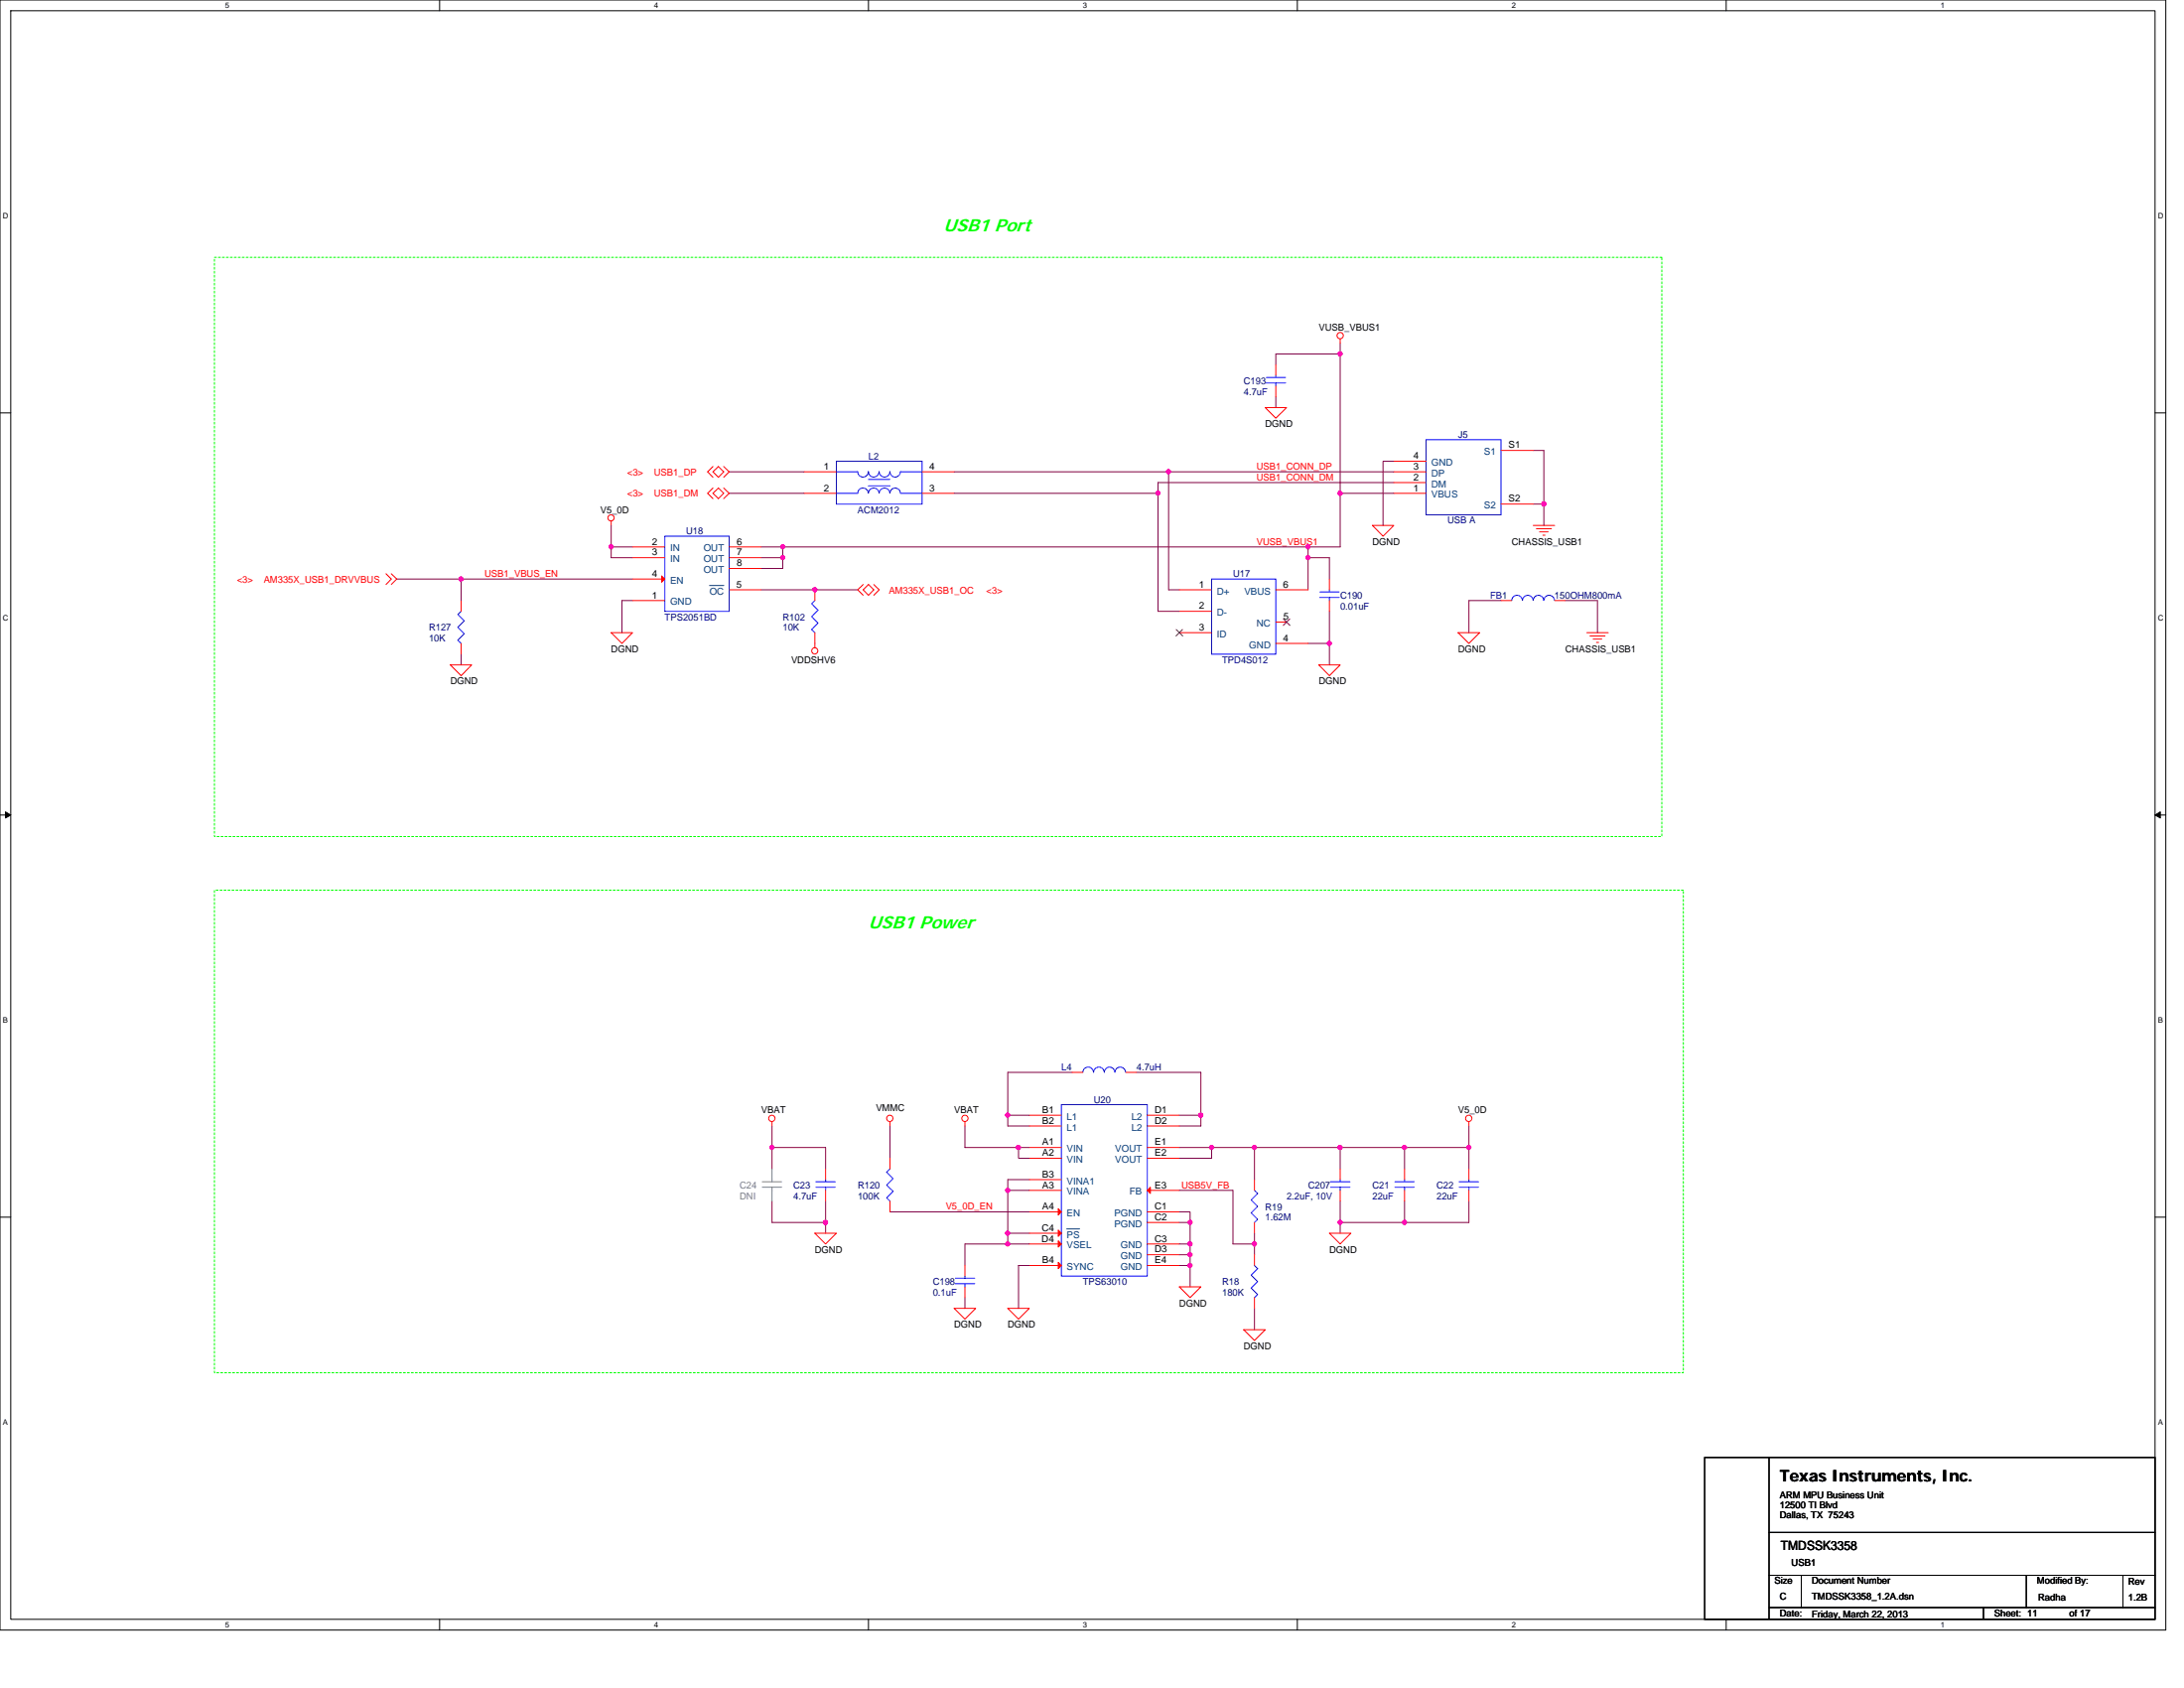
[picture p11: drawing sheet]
<svg xmlns="http://www.w3.org/2000/svg" width="279mm" height="216mm" viewBox="0 0 279 216" stroke-linecap="round" stroke-linejoin="round" font-family="sans-serif">
<path d="M0 0h277.1v208.5h-277.1zM1.4 1.4h274.3v205.7h-274.3z" fill="none" stroke="#000" stroke-width=".13"/>
<g fill="#fff">
<path d="M28.8 .1h.6v1.1h-.6z"/>
<path d="M28.8 207.3h.6v1.1h-.6z"/>
</g>
<path d="M56.2 0v1.4M56.2 207.1v1.4" fill="none" stroke="#000" stroke-width=".13"/>
<g fill="#fff">
<path d="M83.7 .1h.5v1.1h-.5z"/>
<path d="M83.7 207.3h.5v1.1h-.5z"/>
</g>
<path d="M111.1 0v1.4M111.1 207.1v1.4" fill="none" stroke="#000" stroke-width=".13"/>
<g fill="#fff">
<path d="M138.5 .1h.6v1.1h-.6z"/>
<path d="M138.5 207.3h.6v1.1h-.6z"/>
</g>
<path d="M166 0v1.4M166 207.1v1.4" fill="none" stroke="#000" stroke-width=".13"/>
<g fill="#fff">
<path d="M193.4 .1h.6v1.1h-.6z"/>
<path d="M193.4 207.3h.6v1.1h-.6z"/>
</g>
<path d="M220.8 0v1.4M220.8 207.1v1.4" fill="none" stroke="#000" stroke-width=".13"/>
<g fill="#fff">
<path d="M248.3 .1h.5v1.1h-.5z"/>
<path d="M248.3 207.3h.5v1.1h-.5z"/>
<path d="M.4 27.1h.7v1.1h-.7z"/>
<path d="M276.1 27.1h.7v1.1h-.7z"/>
<path d="M.4 78.5h.7v1.1h-.7z"/>
<path d="M276.1 78.5h.7v1.1h-.7z"/>
</g>
<path d="M0 52.8h1.4M275.7 52.8h1.4" fill="none" stroke="#000" stroke-width=".13"/>
<g fill="#fff">
<path d="M.4 130h.6v1.1h-.6z"/>
<path d="M276.1 130h.6v1.1h-.6z"/>
</g>
<path d="M0 104.2h1.4M275.7 104.2h1.4" fill="none" stroke="#000" stroke-width=".13"/>
<path d="M.7 103.8l.7 .4-.7 .4zM275.7 104.2l.7-.4v.8z" fill="#000" stroke="#000" stroke-width=".13"/>
<g fill="#fff">
<path d="M.4 181.4h.6v1.1h-.6z"/>
<path d="M276.1 181.4h.6v1.1h-.6z"/>
</g>
<path d="M0 155.7h1.4M275.7 155.7h1.4M218.1 186.4h57.6v20.7h-57.6zM226.3 186.4v20.6M226.3 196h49.4M226.3 201.5h49.4M226.3 205.6h49.4M230.4 201.5v4.1M253.7 205.6v1.4M259.2 201.5v4.1M271.6 201.5v4.1" fill="none" stroke="#000" stroke-width=".13"/>
<path d="M27.4 32.9h185.2v74.1h-185.2zM27.4 113.9h187.9v61.7h-187.9z" fill="none" stroke="#0f0" stroke-width=".13" stroke-dasharray=".3 .3"/>
<g fill="none" stroke="#800040" stroke-width=".13">
<path d="M163.2 50.8v1.3M171.4 43.9v1.4M171.4 45.3h-8.2v1.3M171.4 45.3v17.8M178.3 59h-1.4v8.2M196.2 57.6h1.3v6.9M50.8 74.1h8.2M59 74.1v2.7M59 74.1h21.9M78.2 67.2v2.8M78.2 70h2.7M78.2 70v1.3h2.7"/>
<path d="M80.9 76.8h-1.3v4.1M93.3 60.3h9.6M93.3 63.1h9.6M97.4 71.3h2.7M97.4 70h2.7M97.4 75.4h12.3M100.1 70h67.2M100.1 71.3v1.4h-2.7M100.1 70v1.3M122.1 60.3h27.4M122.1 63.1h26M148.1 63.1v15.1h2.8"/>
<path d="M149.5 60.3h28.8M149.5 60.3v15.1h1.4M167.3 71.3h2.8v2.8M167.3 71.3v4.1M167.3 70v1.3M170.1 78.2v4.1M171.4 63.1v6.9h-4.1M171.5 63.1h6.8M178.3 61.7h-30.2v1.4M192 76.8h-4.1v4.1M196.2 64.5h1.3M197.5 64.5v2.7"/>
<path d="M200.3 76.8h4.1v4.1M59 83.7v1.3M167.3 82.3h2.8M170.1 82.3v2.7M137.2 137.2h-8.3v5.4M145.4 137.2h8.2v5.4M98.8 153.6v2.8h6.8M98.8 146.8v2.7M98.8 144v2.8M98.8 146.8h6.8v2.7M105.6 153.6v2.8M105.6 156.4v1.3"/>
<path d="M113.9 144v4.1M113.9 155h17.8M123.4 144v2.8h6.9M128.9 142.6v1.4h2.8M128.9 159.1h-5.5v2.8M128.9 142.6h2.8M128.9 157.7v1.4h2.8M128.9 152.3v5.4h2.8M130.3 146.8h1.4M130.3 146.8v1.3h1.4M131.7 150.9h-2.8v1.4h2.8M150.9 155h1.4v1.4"/>
<path d="M150.9 156.4h1.4v2.7M150.9 152.3h6.8v6.8h2.8M150.9 146.8h4.1v1.3h-4.1M150.9 142.6h2.7M150.9 159.1h1.4M152.3 159.1v1.4M153.6 142.6v1.4h-2.7M155 146.8h5.5M160.5 146.8v4.1M160.5 159.1v1.4M160.5 146.8h10.9v2.7M160.5 157.7v1.4"/>
<path d="M171.4 146.8h8.3M171.4 156.4h8.3M171.4 153.6v2.8M171.4 156.4v1.3M179.7 146.8v2.7M179.7 153.6v2.8M179.7 146.8h8.2M187.9 144v2.8M187.9 153.6v2.8h-8.2M187.9 146.8v2.7M123.4 166v1.3M131.7 161.9h-1.4v5.4"/>
<path d="M150.9 161.9h1.4M150.9 160.5h1.4M152.3 161.9v2.7M152.3 160.5v1.4M160.5 167.3v2.8"/>
</g>
<g fill="#f0f" stroke="#f0f" stroke-width=".13">
<circle cx="171.4" cy="45.3" r=".27"/>
<circle cx="59" cy="74" r=".27"/>
<circle cx="149.5" cy="60.3" r=".27"/>
<circle cx="170.1" cy="82.3" r=".27"/>
<circle cx="148.1" cy="63.1" r=".27"/>
<circle cx="167.3" cy="71.3" r=".27"/>
<circle cx="167.3" cy="69.9" r=".27"/>
<circle cx="100.1" cy="69.9" r=".27"/>
<circle cx="171.4" cy="63.1" r=".27"/>
<circle cx="100.1" cy="71.3" r=".27"/>
<circle cx="78.2" cy="69.9" r=".27"/>
<circle cx="197.5" cy="64.5" r=".27"/>
<circle cx="152.2" cy="159.1" r=".27"/>
<circle cx="130.3" cy="146.8" r=".27"/>
<circle cx="171.4" cy="146.8" r=".27"/>
<circle cx="152.2" cy="160.5" r=".27"/>
<circle cx="160.5" cy="146.8" r=".27"/>
<circle cx="155" cy="146.8" r=".27"/>
<circle cx="187.9" cy="146.8" r=".27"/>
<circle cx="152.2" cy="156.3" r=".27"/>
<circle cx="128.9" cy="142.6" r=".27"/>
<circle cx="153.6" cy="142.6" r=".27"/>
<circle cx="128.9" cy="159.1" r=".27"/>
<circle cx="128.9" cy="157.7" r=".27"/>
<circle cx="128.9" cy="152.2" r=".27"/>
<circle cx="160.5" cy="159.1" r=".27"/>
<circle cx="171.4" cy="156.3" r=".27"/>
<circle cx="98.7" cy="146.8" r=".27"/>
<circle cx="105.6" cy="156.3" r=".27"/>
<circle cx="179.7" cy="156.3" r=".27"/>
<circle cx="152.2" cy="161.8" r=".27"/>
<circle cx="179.7" cy="146.8" r=".27"/>
<circle cx="104.2" cy="75.4" r=".27"/>
</g>
<g fill="none" stroke="#f00" stroke-width=".13">
<path d="M91.2 59.7l-.7 .6 .7 .7M92.6 59.7l.7 .6-.7 .7M161.9 52.1h2.7l-1.4 1.4zM163.2 46.6v1.4M163.2 49.4v1.4M171.4 43.3v.6M178.3 59h4.1M192 57.6h4.2M49.4 73.4l.7 .7-.7 .7M50.1 73.4l.7 .7-.7 .7M59 76.8v1.4M78.2 66.7v.5"/>
<path d="M80.9 70h4.1M80.9 71.3h4.1M80.9 76.8h4.1M80.9 74.1h4.1M91.2 62.4l-.7 .7 .7 .7M91.2 63.1l.7-.7 .7 .7-.7 .7zM91.2 60.3l.7-.6 .7 .6-.7 .7zM92.6 62.4l.7 .7-.7 .7M93.3 70h4.1M93.3 71.3h4.1M93.3 72.7h4.1M93.3 75.4h4.1"/>
<path d="M102.9 60.3h4.1M102.9 63.1h4.1M104.2 75.4v1.4M110.4 74.8l-.7 .6 .7 .7M111.1 74.8l.7 .6-.7 .7-.7-.7zM111.8 74.8l.7 .6-.7 .7M118 63.1h4.1M118 60.3h4.1M150.9 75.4h4.1M150.9 78.2h4.1M163.2 75.4h4.1M163.2 79.6h1.4"/>
<path d="M170.1 74.1v1.3M170.1 76.8v1.4M175.6 67.2h2.7l-1.4 1.4zM178.3 63.1h4.1M178.3 61.7h4.1M178.3 60.3h4.1M192 76.8h1.4M192 64.5h4.2M196.2 67.2h2.7M196.6 67.6h1.9M197 68h1.1M197.4 68.5h.3"/>
<path d="M198.9 76.8h1.4M57.6 85h2.7l-1.3 1.4zM59 82.3v1.4M78.2 80.9h2.7l-1.3 1.4zM104.2 80.9v1.9M150.9 80.9h4.1M163.2 82.3h4.1M168.7 85h2.8l-1.4 1.4zM186.5 80.9h2.8l-1.4 1.4zM203 80.9h2.7M203.4 81.3h1.9M203.8 81.7h1.1"/>
<path d="M204.2 82.2h.3M137.2 137.2h1.3M144 137.2h1.4M98.8 143.5v.5M104.2 157.7h2.8l-1.4 1.4zM105.6 149.5v1.4M105.6 152.3v1.3M113.9 143.5v.5M113.9 148.1v1.4M113.9 153.6v1.4M123.4 143.5v.5M131.7 155h4.1"/>
<path d="M131.7 142.6h4.1M131.7 159.1h4.1M131.7 157.7h4.1M131.7 144h4.1M131.7 146.8h4.1M131.7 148.1h4.1M131.7 152.3h4.1M131.7 150.9h4.1M146.8 146.8h4.1M146.8 152.3h4.1M146.8 142.6h4.1M146.8 159.1h4.1"/>
<path d="M146.8 156.4h4.1M146.8 155h4.1M146.8 144h4.1M146.8 148.1h4.1M160.5 150.9v1.4M160.5 156.4v1.3M170.1 157.7h2.7l-1.3 1.4zM171.4 149.5v1.4M171.4 152.3v1.3M179.7 149.5v1.4M179.7 152.3v1.3M187.9 143.5v.5"/>
<path d="M187.9 149.5v1.4M187.9 152.3v1.3M122.1 167.3h2.7l-1.4 1.4zM123.4 161.9v1.3M123.4 164.6v1.4M128.9 167.3h2.8l-1.4 1.4zM131.7 161.9h4.1M146.8 160.5h4.1M146.8 161.9h4.1M150.9 164.6h2.7l-1.3 1.4zM159.1 170.1h2.8l-1.4 1.4zM160.5 160.5v1.4"/>
<path d="M160.5 166v1.3"/>
<circle cx="171.4" cy="42.9" r=".4"/>
<circle cx="78.2" cy="66.2" r=".4"/>
<circle cx="104.2" cy="83.2" r=".4"/>
<circle cx="98.7" cy="143" r=".4"/>
<circle cx="113.8" cy="143" r=".4"/>
<circle cx="123.4" cy="143" r=".4"/>
<circle cx="187.9" cy="143" r=".4"/>
</g>
<g fill="none" stroke="#00f" stroke-width=".13">
<path d="M107 59h11v5.5h-11zM162 49h2.5M162 48.3h2.5M163.2 48v.3M163.2 49v.4M182.4 56.2h9.6v9.6h-9.6zM59 78.2l-.4 .4 .8 .8-.8 .8 .8 .9-.8 .8 .4 .4M85 68.6h8.3v9.6h-8.3zM104.2 76.8l-.4 .4 .8 .8-.8 .9 .8 .8-.8 .8 .4 .4M107 60.3h2.7M109.7 60.3a.69 .69 0 0 0 .7 .7 .69 .69 0 0 0 .7-.7 .68 .68 0 0 0 .7 .7 .68 .68 0 0 0 .7-.7M111.1 61.3h2.8"/>
<path d="M111.1 62.1h2.8M112.5 63.1a.69 .69 0 0 0-.7-.7 .69 .69 0 0 0-.7 .7 .68 .68 0 0 0-.7-.7 .68 .68 0 0 0-.7 .7h-2.7M112.5 60.3a.68 .68 0 0 0 .7 .7 .68 .68 0 0 0 .6-.7M112.5 63.1a.68 .68 0 0 1 .7-.7 .68 .68 0 0 1 .6 .7M113.9 60.3a.67 .67 0 0 0 .6 .7 .67 .67 0 0 0 .7-.7M113.9 63.1a.67 .67 0 0 1 .6-.7 .67 .67 0 0 1 .7 .7M115.2 60.3h2.8M115.2 63.1h2.8M155 74.1h8.2v9.6h-8.2zM168.8 76.4h2.5M168.8 75.7h2.5M170.1 75.4v.3"/>
<path d="M170.1 76.4v.4M193.4 76.8a.68 .68 0 0 1 .7-.7 .68 .68 0 0 1 .7 .7M194.8 76.8a.68 .68 0 0 1 .7-.7 .68 .68 0 0 1 .6 .7M196.2 76.8a.67 .67 0 0 1 .6-.7 .67 .67 0 0 1 .7 .7M197.5 76.8a.68 .68 0 0 1 .7-.7 .68 .68 0 0 1 .7 .7M138.5 137.1a.68 .68 0 0 1 .7-.6 .68 .68 0 0 1 .7 .6M139.9 137.1a.68 .68 0 0 1 .7-.6 .68 .68 0 0 1 .7 .6M141.3 137.1a.67 .67 0 0 1 .7-.6 .67 .67 0 0 1 .6 .6M142.6 137.1a.68 .68 0 0 1 .7-.6 .68 .68 0 0 1 .7 .6M104.4 151.8h2.4M104.4 151.2h2.4M105.6 150.9v.3"/>
<path d="M105.6 151.8v.5M113.9 149.5l-.5 .4 .9 .8-.9 .9 .9 .8-.9 .8 .5 .4M135.8 141.3h11v21.9h-11zM160.5 152.3l.4 .4-.8 .8 .8 .8-.8 .8 .8 .9-.4 .4M170.2 151.8h2.5M170.2 151.2h2.5M171.4 150.9v.3M171.4 151.8v.5M178.5 151.8h2.4M178.5 151.2h2.4M179.7 150.9v.3M179.7 151.8v.5"/>
<path d="M186.7 151.8h2.4M186.7 151.2h2.4M187.9 150.9v.3M187.9 151.8v.5M122.2 164.2h2.5M122.2 163.5h2.5M123.4 163.2v.3M123.4 164.2v.4M160.5 161.9l.4 .4-.8 .8 .8 .8-.8 .8 .8 .9-.4 .4"/>
</g>
<g fill="#f00" stroke="#f00" stroke-width=".13">
<path d="M135.4 154.6l.4 .4-.4 .4z"/>
<path d="M146.8 152.3l.4-.5v.9z"/>
<path d="M135.4 158.7l.4 .4-.4 .4z"/>
<path d="M135.4 157.3l.4 .4-.4 .4z"/>
<path d="M135.4 161.5l.4 .4-.4 .4z"/>
<path d="M84.6 73.7l.4 .4-.4 .4z"/>
</g>
<path d="M90.8 74.9h1.8M136.5 157.2h1.6" fill="none" stroke="#004080" stroke-width=".13"/>
<path d="M97.5 151.8h2.5M97.5 151.2h2.5M98.8 149.5v1.7M98.8 151.8v1.8" fill="none" stroke="#808080" stroke-width=".13"/>
<path d="M164.2 79.2l.8 .8M165 79.2l-.8 .8M150.5 80.5l.8 .8M151.3 80.5l-.8 .8" fill="none" stroke="#804000" stroke-width=".13"/>
<g font-size="2.3" fill="#0f0">
<text x="120.7" y="29.6">USB1 Port</text>
<text x="111.1" y="118.8">USB1 Power</text>
</g>
<text font-size="2.1" x="227.7" y="189.5">Texas Instruments, Inc.</text>
<text font-size="1.6" x="227.8" y="198.2">TMDSSK3358</text>
<g font-size="1.2">
<text x="168.7" y="42.3">VUSB_VBUS1</text>
<text x="161.9" y="54.6">DGND</text>
<text x="180.8" y="58.7">4</text>
<text x="193" y="57.3">S1</text>
<text x="76.8" y="65.6">V5_0D</text>
<text x="105.4" y="60">1</text>
<text x="105.4" y="62.8">2</text>
<text x="118.9" y="62.8">3</text>
<text x="118.9" y="60">4</text>
<text x="180.8" y="62.8">1</text>
<text x="180.8" y="61.4">2</text>
<text x="180.8" y="60">3</text>
<text x="193" y="64.2">S2</text>
<text x="83.4" y="69.7">2</text>
<text x="83.4" y="71">3</text>
<text x="94.2" y="69.7">6</text>
<text x="94.2" y="71">7</text>
<text x="175.6" y="69.7">DGND</text>
<text x="193.4" y="69.7">CHASSIS_USB1</text>
<text x="83.4" y="76.5">1</text>
<text x="83.4" y="73.8">4</text>
<text x="94.2" y="75.1">5</text>
<text x="94.2" y="72.4">8</text>
<text x="153.4" y="75.1">1</text>
<text x="153.4" y="77.9">2</text>
<text x="164.2" y="75.1">6</text>
<text x="78.2" y="83.4">DGND</text>
<text x="153.4" y="80.6">3</text>
<text x="164.2" y="82">4</text>
<text x="164.2" y="79.3">5</text>
<text x="186.5" y="83.4">DGND</text>
<text x="200.3" y="83.4">CHASSIS_USB1</text>
<text x="57.6" y="87.5">DGND</text>
<text x="101.2" y="84.8">VDDSHV6</text>
<text x="168.7" y="87.5">DGND</text>
<text x="97.4" y="142.4">VBAT</text>
<text x="112.1" y="142.1">VMMC</text>
<text x="122.1" y="142.4">VBAT</text>
<text x="133.3" y="142.3">B1</text>
<text x="133.3" y="143.7">B2</text>
<text x="147.7" y="142.3">D1</text>
<text x="147.7" y="143.7">D2</text>
<text x="186.5" y="142.4">V5_0D</text>
<text x="133.3" y="146.5">A1</text>
<text x="133.3" y="147.8">A2</text>
<text x="147.7" y="146.5">E1</text>
<text x="147.7" y="147.8">E2</text>
<text x="133.3" y="154.7">A4</text>
<text x="133.3" y="152">A3</text>
<text x="133.3" y="150.6">B3</text>
<text x="147.7" y="154.7">C1</text>
<text x="147.7" y="152">E3</text>
<text x="104.2" y="160.2">DGND</text>
<text x="133.3" y="158.8">D4</text>
<text x="133.3" y="157.4">C4</text>
<text x="133.3" y="161.6">B4</text>
<text x="147.7" y="156.1">C2</text>
<text x="147.7" y="158.8">C3</text>
<text x="147.7" y="160.2">D3</text>
<text x="147.7" y="161.6">E4</text>
<text x="170.1" y="160.2">DGND</text>
<text x="150.9" y="167.1">DGND</text>
<text x="122.1" y="169.8">DGND</text>
<text x="128.9" y="169.8">DGND</text>
<text x="159.1" y="172.6">DGND</text>
<text x="227.7" y="191.6">ARM MPU Business Unit</text>
<text x="227.7" y="192.9">12500 TI Blvd</text>
<text x="227.7" y="194.2">Dallas, TX 75243</text>
<text x="227" y="202.6">Size</text>
<text x="229.2" y="200.3">USB1</text>
<text x="231.8" y="202.6">Document Number</text>
<text x="260.6" y="202.6">Modified By:</text>
<text x="272.3" y="202.8">Rev</text>
<text x="227.7" y="206.7">Date:</text>
<text x="227.7" y="204.5">C</text>
<text x="231.8" y="206.9">Friday, March 22, 2013</text>
<text x="231.8" y="204.5">TMDSSK3358_1.2A.dsn</text>
<text x="255.1" y="206.7">Sheet: 11</text>
<text x="260.8" y="204.7">Radha</text>
<text x="264.7" y="206.7">of 17</text>
<text x="272.3" y="204.7">1.2B</text>
</g>
<g font-size="1.2" fill="#000080">
<text x="159.1" y="49.1">C193</text>
<text x="159.1" y="50.5">4.7uF</text>
<text x="111.1" y="58.7">L2</text>
<text x="186.5" y="56">J5</text>
<text x="109.7" y="65.6">ACM2012</text>
<text x="87.8" y="68.3">U18</text>
<text x="185.2" y="67">USB A</text>
<text x="157.7" y="73.8">U17</text>
<text x="171.4" y="76.6">C190</text>
<text x="171.4" y="77.9">0.01uF</text>
<text x="190.6" y="76.6">FB1</text>
<text x="198.9" y="76.6">150OHM800mA</text>
<text x="54.9" y="80.7">R127</text>
<text x="54.9" y="82">10K</text>
<text x="85" y="79.3">TPS2051BD</text>
<text x="100.1" y="79.3">R102</text>
<text x="100.1" y="80.7">10K</text>
<text x="156.4" y="84.8">TPD4S012</text>
<text x="135.8" y="136.9">L4</text>
<text x="145.4" y="136.9">4.7uH</text>
<text x="139.9" y="141">U20</text>
<text x="101.5" y="152">C23</text>
<text x="101.5" y="153.4">4.7uF</text>
<text x="109.7" y="152">R120</text>
<text x="109.7" y="153.4">100K</text>
<text x="161.9" y="154.7">R19</text>
<text x="164.6" y="153.4">2.2uF, 10V</text>
<text x="167.3" y="152">C207</text>
<text x="175.6" y="152">C21</text>
<text x="175.6" y="153.4">22uF</text>
<text x="183.8" y="152">C22</text>
<text x="183.8" y="153.4">22uF</text>
<text x="161.9" y="156.1">1.62M</text>
<text x="119.3" y="164.3">C198</text>
<text x="119.3" y="165.7">0.1uF</text>
<text x="138.5" y="164.3">TPS63010</text>
<text x="156.4" y="164.3">R18</text>
<text x="156.4" y="165.7">180K</text>
</g>
<g font-size="1.2" fill="#004080">
<text x="183.1" y="59.6">GND</text>
<text x="189.8" y="58.2">S1</text>
<text x="183.1" y="63.7">VBUS</text>
<text x="183.1" y="62.3">DM</text>
<text x="183.1" y="60.9">DP</text>
<text x="189.8" y="65">S2</text>
<text x="85.7" y="70.5">IN</text>
<text x="85.7" y="71.9">IN</text>
<text x="90" y="70.5">OUT</text>
<text x="90" y="71.9">OUT</text>
<text x="85.7" y="77.4">GND</text>
<text x="85.7" y="74.6">EN</text>
<text x="90" y="73.3">OUT</text>
<text x="90.8" y="76">OC</text>
<text x="155.7" y="76">D+</text>
<text x="159.2" y="76">VBUS</text>
<text x="155.7" y="78.8">D-</text>
<text x="155.7" y="81.5">ID</text>
<text x="159.8" y="82.9">GND</text>
<text x="160.8" y="80.1">NC</text>
<text x="136.5" y="143.2">L1</text>
<text x="144.7" y="143.2">L2</text>
<text x="136.5" y="144.6">L1</text>
<text x="136.5" y="147.3">VIN</text>
<text x="136.5" y="148.7">VIN</text>
<text x="142.7" y="147.3">VOUT</text>
<text x="142.7" y="148.7">VOUT</text>
<text x="144.7" y="144.6">L2</text>
<text x="136.5" y="155.6">EN</text>
<text x="136.5" y="152.8">VINA</text>
<text x="136.5" y="151.4">VINA1</text>
<text x="142.5" y="155.6">PGND</text>
<text x="144.5" y="152.8">FB</text>
<text x="136.5" y="159.7">VSEL</text>
<text x="136.5" y="158.3">PS</text>
<text x="142.5" y="156.9">PGND</text>
<text x="143.4" y="159.7">GND</text>
<text x="143.4" y="161.1">GND</text>
<text x="136.5" y="162.4">SYNC</text>
<text x="143.4" y="162.4">GND</text>
</g>
<g font-size="1.2" fill="#f00">
<text x="80.2" y="63.5">&lt;3&gt;</text>
<text x="80.2" y="60.8">&lt;3&gt;</text>
<text x="83.7" y="63.5">USB1_DM</text>
<text x="83.7" y="60.8">USB1_DP</text>
<text x="160.8" y="60.1">USB1_CONN_DP</text>
<text x="160.8" y="61.4">USB1_CONN_DM</text>
<text x="160.8" y="69.7">VUSB_VBUS1</text>
<text x="30.3" y="74.5">&lt;3&gt;</text>
<text x="33.7" y="74.5">AM335X_USB1_DRVVBUS</text>
<text x="62" y="73.8">USB1_VBUS_EN</text>
<text x="113.7" y="75.9">AM335X_USB1_OC</text>
<text x="126.2" y="75.9">&lt;3&gt;</text>
<text x="121" y="154.7">V5_0D_EN</text>
<text x="151.2" y="152">USB5V_FB</text>
</g>
<g font-size="1.2" fill="#808080">
<text x="94.6" y="152">C24</text>
<text x="94.6" y="153.4">DNI</text>
</g>
<g font-size="1">
<text x="28.8" y="1">5</text>
<text x="83.7" y="1">4</text>
<text x="138.5" y="1">3</text>
<text x="193.4" y="1">2</text>
<text x="248.3" y="1">1</text>
<text x=".4" y="28">D</text>
<text x="276.1" y="28">D</text>
<text x=".4" y="79.4">C</text>
<text x="276.1" y="79.4">C</text>
<text x=".4" y="130.9">B</text>
<text x="276.1" y="130.9">B</text>
<text x=".4" y="182.3">A</text>
<text x="276.1" y="182.3">A</text>
<text x="28.8" y="208.2">5</text>
<text x="83.7" y="208.2">4</text>
<text x="138.5" y="208.2">3</text>
<text x="193.4" y="208.2">2</text>
<text x="248.3" y="208.2">1</text>
</g>
</svg>
